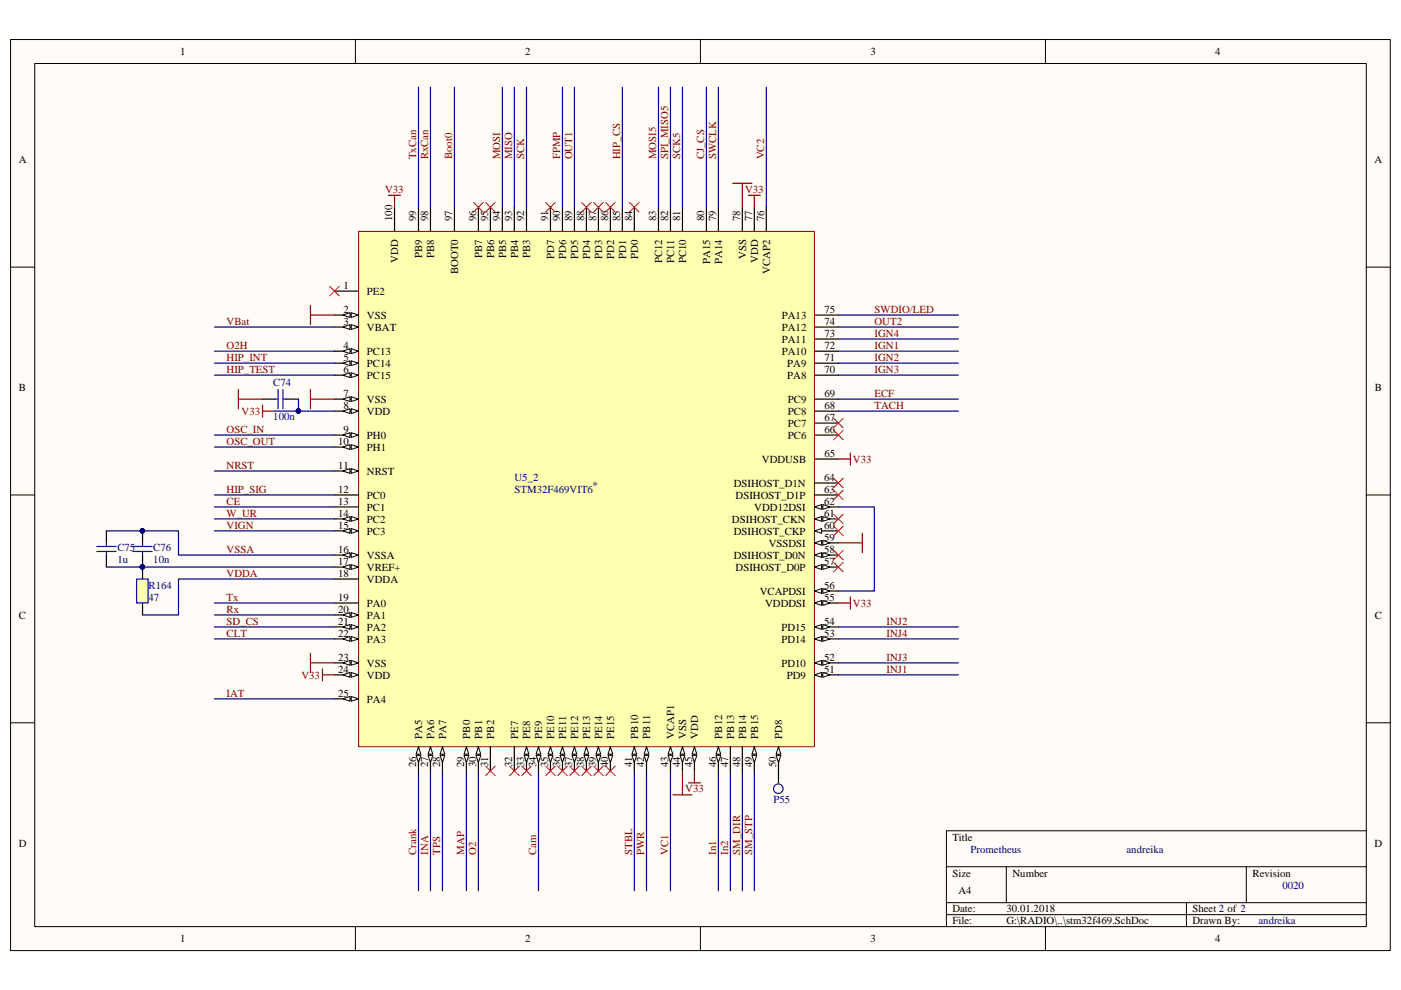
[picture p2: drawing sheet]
<svg xmlns="http://www.w3.org/2000/svg" width="297mm" height="210mm" viewBox="0 0 297 210" stroke-linecap="round" stroke-linejoin="round" font-family="sans-serif">
<path d="M2.3 8.4h292.5v193.1h-292.5z" fill="#fffcf8"/>
<path d="M2.2 8.4h292.6v193.1h-292.6z" fill="none" stroke="#000" stroke-width=".21"/>
<path d="M7.4 13.5h282.3v183h-282.3z" fill="#fffcf8"/>
<g fill="none" stroke="#000" stroke-width=".21">
<path d="M7.4 13.5h282.3v183h-282.3zM75.3 8.3v5.1M148.5 8.3v5.1M221.7 8.3v5.1M2.2 56.6h5.1M289.7 56.6h5.1M2.2 104.9h5.1M289.7 104.9h5.1M2.2 153.2h5.1M289.7 153.2h5.1M289.7 176.1h-89v20.4M75.3 196.5v5.1"/>
<path d="M148.5 196.5v5.1M200.7 183.8h89M200.7 191.4h89M200.7 193.9h89M213.4 183.8v7.6M221.7 196.5v5.1M251.5 191.4v5.1M264.2 183.8v7.6"/>
</g>
<path d="M76.1 49.1h96.6v109.2h-96.6z" fill="#ffffb0"/>
<path d="M76 49.1h96.7v109.2h-96.7z" fill="none" stroke="#800000" stroke-width=".21"/>
<path d="M70.9 110h5.1" fill="none" stroke="#000" stroke-width=".25"/>
<path d="M74.5 109.5l1.5 .5-1.5 .5z" fill="#fffcf8"/>
<path d="M74.5 109.5l1.5 .5-1.5 .5z" fill="none" stroke="#000" stroke-width=".21"/>
<path d="M72.7 110l1.5-.5v1z" fill="#fffcf8"/>
<path d="M72.7 110l1.5-.5v1z" fill="none" stroke="#000" stroke-width=".21"/>
<path d="M70.9 112.6h5.1" fill="none" stroke="#000" stroke-width=".25"/>
<path d="M74.5 112.1l1.5 .5-1.5 .5z" fill="#fffcf8"/>
<path d="M74.5 112.1l1.5 .5-1.5 .5z" fill="none" stroke="#000" stroke-width=".21"/>
<path d="M72.7 112.6l1.5-.5v1z" fill="#fffcf8"/>
<path d="M72.7 112.6l1.5-.5v1z" fill="none" stroke="#000" stroke-width=".21"/>
<path d="M70.9 117.7h5.1" fill="none" stroke="#000" stroke-width=".25"/>
<path d="M74.5 117.2l1.5 .5-1.5 .5z" fill="#fffcf8"/>
<path d="M74.5 117.2l1.5 .5-1.5 .5z" fill="none" stroke="#000" stroke-width=".21"/>
<path d="M72.7 117.7l1.5-.5v1z" fill="#fffcf8"/>
<path d="M72.7 117.7l1.5-.5v1z" fill="none" stroke="#000" stroke-width=".21"/>
<path d="M70.9 120.2h5.1" fill="none" stroke="#000" stroke-width=".25"/>
<path d="M74.5 119.7l1.5 .5-1.5 .5z" fill="#fffcf8"/>
<path d="M74.5 119.7l1.5 .5-1.5 .5z" fill="none" stroke="#000" stroke-width=".21"/>
<path d="M72.7 120.2l1.5-.5v1z" fill="#fffcf8"/>
<path d="M72.7 120.2l1.5-.5v1z" fill="none" stroke="#000" stroke-width=".21"/>
<path d="M70.9 130.4h5.1" fill="none" stroke="#000" stroke-width=".25"/>
<path d="M74.5 129.9l1.5 .5-1.5 .5z" fill="#fffcf8"/>
<path d="M74.5 129.9l1.5 .5-1.5 .5z" fill="none" stroke="#000" stroke-width=".21"/>
<path d="M72.7 130.4l1.5-.5v1z" fill="#fffcf8"/>
<path d="M72.7 130.4l1.5-.5v1z" fill="none" stroke="#000" stroke-width=".21"/>
<path d="M70.9 132.9h5.1" fill="none" stroke="#000" stroke-width=".25"/>
<path d="M74.5 132.4l1.5 .5-1.5 .5z" fill="#fffcf8"/>
<path d="M74.5 132.4l1.5 .5-1.5 .5z" fill="none" stroke="#000" stroke-width=".21"/>
<path d="M72.7 132.9l1.5-.5v1z" fill="#fffcf8"/>
<path d="M72.7 132.9l1.5-.5v1z" fill="none" stroke="#000" stroke-width=".21"/>
<path d="M70.9 135.5h5.1" fill="none" stroke="#000" stroke-width=".25"/>
<path d="M74.5 135l1.5 .5-1.5 .5z" fill="#fffcf8"/>
<path d="M74.5 135l1.5 .5-1.5 .5z" fill="none" stroke="#000" stroke-width=".21"/>
<path d="M72.7 135.5l1.5-.5v1z" fill="#fffcf8"/>
<path d="M72.7 135.5l1.5-.5v1z" fill="none" stroke="#000" stroke-width=".21"/>
<path d="M70.9 140.5h5.1" fill="none" stroke="#000" stroke-width=".25"/>
<path d="M74.5 140l1.5 .5-1.5 .6z" fill="#fffcf8"/>
<path d="M74.5 140l1.5 .5-1.5 .6z" fill="none" stroke="#000" stroke-width=".21"/>
<path d="M72.7 140.5l1.5-.5v1.1z" fill="#fffcf8"/>
<path d="M72.7 140.5l1.5-.5v1.1z" fill="none" stroke="#000" stroke-width=".21"/>
<path d="M88.7 158.4v5" fill="none" stroke="#000" stroke-width=".25"/>
<path d="M88.7 158.4l.5 1.5h-1z" fill="#fffcf8"/>
<path d="M88.7 158.4l.5 1.5h-1z" fill="none" stroke="#000" stroke-width=".21"/>
<path d="M88.2 160.1h1l-.5 1.6z" fill="#fffcf8"/>
<path d="M88.2 160.1h1l-.5 1.6z" fill="none" stroke="#000" stroke-width=".21"/>
<path d="M91.3 158.4v5" fill="none" stroke="#000" stroke-width=".25"/>
<path d="M91.3 158.4l.5 1.5h-1z" fill="#fffcf8"/>
<path d="M91.3 158.4l.5 1.5h-1z" fill="none" stroke="#000" stroke-width=".21"/>
<path d="M90.8 160.1h1l-.5 1.6z" fill="#fffcf8"/>
<path d="M90.8 160.1h1l-.5 1.6z" fill="none" stroke="#000" stroke-width=".21"/>
<path d="M93.8 158.4v5" fill="none" stroke="#000" stroke-width=".25"/>
<path d="M93.8 158.4l.5 1.5h-1z" fill="#fffcf8"/>
<path d="M93.8 158.4l.5 1.5h-1z" fill="none" stroke="#000" stroke-width=".21"/>
<path d="M93.3 160.1h1l-.5 1.6z" fill="#fffcf8"/>
<path d="M93.3 160.1h1l-.5 1.6z" fill="none" stroke="#000" stroke-width=".21"/>
<path d="M98.9 158.4v5" fill="none" stroke="#000" stroke-width=".25"/>
<path d="M98.9 158.4l.5 1.5h-1z" fill="#fffcf8"/>
<path d="M98.9 158.4l.5 1.5h-1z" fill="none" stroke="#000" stroke-width=".21"/>
<path d="M98.4 160.1h1l-.5 1.6z" fill="#fffcf8"/>
<path d="M98.4 160.1h1l-.5 1.6z" fill="none" stroke="#000" stroke-width=".21"/>
<path d="M101.4 158.4v5" fill="none" stroke="#000" stroke-width=".25"/>
<path d="M101.4 158.4l.5 1.5h-1z" fill="#fffcf8"/>
<path d="M101.4 158.4l.5 1.5h-1z" fill="none" stroke="#000" stroke-width=".21"/>
<path d="M100.9 160.1h1l-.5 1.6z" fill="#fffcf8"/>
<path d="M100.9 160.1h1l-.5 1.6z" fill="none" stroke="#000" stroke-width=".21"/>
<path d="M111.6 158.4v5" fill="none" stroke="#000" stroke-width=".25"/>
<path d="M111.6 158.4l.5 1.5h-1z" fill="#fffcf8"/>
<path d="M111.6 158.4l.5 1.5h-1z" fill="none" stroke="#000" stroke-width=".21"/>
<path d="M111.1 160.1h1l-.5 1.6z" fill="#fffcf8"/>
<path d="M111.1 160.1h1l-.5 1.6z" fill="none" stroke="#000" stroke-width=".21"/>
<path d="M114.2 158.4v5" fill="none" stroke="#000" stroke-width=".25"/>
<path d="M114.2 158.4l.5 1.5h-1z" fill="#fffcf8"/>
<path d="M114.2 158.4l.5 1.5h-1z" fill="none" stroke="#000" stroke-width=".21"/>
<path d="M113.7 160.1h1l-.5 1.6z" fill="#fffcf8"/>
<path d="M113.7 160.1h1l-.5 1.6z" fill="none" stroke="#000" stroke-width=".21"/>
<path d="M116.7 158.4v5" fill="none" stroke="#000" stroke-width=".25"/>
<path d="M116.7 158.4l.5 1.5h-1z" fill="#fffcf8"/>
<path d="M116.7 158.4l.5 1.5h-1z" fill="none" stroke="#000" stroke-width=".21"/>
<path d="M116.2 160.1h1l-.5 1.6z" fill="#fffcf8"/>
<path d="M116.2 160.1h1l-.5 1.6z" fill="none" stroke="#000" stroke-width=".21"/>
<path d="M119.2 158.4v5" fill="none" stroke="#000" stroke-width=".25"/>
<path d="M119.2 158.4l.6 1.5h-1.1z" fill="#fffcf8"/>
<path d="M119.2 158.4l.6 1.5h-1.1z" fill="none" stroke="#000" stroke-width=".21"/>
<path d="M118.7 160.1h1.1l-.6 1.6z" fill="#fffcf8"/>
<path d="M118.7 160.1h1.1l-.6 1.6z" fill="none" stroke="#000" stroke-width=".21"/>
<path d="M134.5 158.4v5" fill="none" stroke="#000" stroke-width=".25"/>
<path d="M134.5 158.4l.5 1.5h-1z" fill="#fffcf8"/>
<path d="M134.5 158.4l.5 1.5h-1z" fill="none" stroke="#000" stroke-width=".21"/>
<path d="M134 160.1h1l-.5 1.6z" fill="#fffcf8"/>
<path d="M134 160.1h1l-.5 1.6z" fill="none" stroke="#000" stroke-width=".21"/>
<path d="M137.1 158.4v5" fill="none" stroke="#000" stroke-width=".25"/>
<path d="M137.1 158.4l.5 1.5h-1z" fill="#fffcf8"/>
<path d="M137.1 158.4l.5 1.5h-1z" fill="none" stroke="#000" stroke-width=".21"/>
<path d="M136.6 160.1h1l-.5 1.6z" fill="#fffcf8"/>
<path d="M136.6 160.1h1l-.5 1.6z" fill="none" stroke="#000" stroke-width=".21"/>
<path d="M142.2 158.4v5" fill="none" stroke="#000" stroke-width=".25"/>
<path d="M142.2 158.4l.5 1.5h-1.1z" fill="#fffcf8"/>
<path d="M142.2 158.4l.5 1.5h-1.1z" fill="none" stroke="#000" stroke-width=".21"/>
<path d="M141.6 160.1h1.1l-.5 1.6z" fill="#fffcf8"/>
<path d="M141.6 160.1h1.1l-.5 1.6z" fill="none" stroke="#000" stroke-width=".21"/>
<path d="M144.7 158.4v5" fill="none" stroke="#000" stroke-width=".25"/>
<path d="M144.7 158.4l.5 1.5h-1z" fill="#fffcf8"/>
<path d="M144.7 158.4l.5 1.5h-1z" fill="none" stroke="#000" stroke-width=".21"/>
<path d="M144.2 160.1h1l-.5 1.6z" fill="#fffcf8"/>
<path d="M144.2 160.1h1l-.5 1.6z" fill="none" stroke="#000" stroke-width=".21"/>
<path d="M147.2 158.4v5" fill="none" stroke="#000" stroke-width=".25"/>
<path d="M147.2 158.4l.5 1.5h-1z" fill="#fffcf8"/>
<path d="M147.2 158.4l.5 1.5h-1z" fill="none" stroke="#000" stroke-width=".21"/>
<path d="M146.7 160.1h1l-.5 1.6z" fill="#fffcf8"/>
<path d="M146.7 160.1h1l-.5 1.6z" fill="none" stroke="#000" stroke-width=".21"/>
<path d="M152.3 158.4v5" fill="none" stroke="#000" stroke-width=".25"/>
<path d="M152.3 158.4l.5 1.5h-1z" fill="#fffcf8"/>
<path d="M152.3 158.4l.5 1.5h-1z" fill="none" stroke="#000" stroke-width=".21"/>
<path d="M151.8 160.1h1l-.5 1.6z" fill="#fffcf8"/>
<path d="M151.8 160.1h1l-.5 1.6z" fill="none" stroke="#000" stroke-width=".21"/>
<path d="M159.9 158.4v5" fill="none" stroke="#000" stroke-width=".25"/>
<path d="M159.9 158.4l.5 1.5h-1z" fill="#fffcf8"/>
<path d="M159.9 158.4l.5 1.5h-1z" fill="none" stroke="#000" stroke-width=".21"/>
<path d="M159.4 160.1h1l-.5 1.6z" fill="#fffcf8"/>
<path d="M159.4 160.1h1l-.5 1.6z" fill="none" stroke="#000" stroke-width=".21"/>
<path d="M165.1 158.4v5" fill="none" stroke="#000" stroke-width=".25"/>
<path d="M165.1 158.4l.5 1.5h-1.1z" fill="#fffcf8"/>
<path d="M165.1 158.4l.5 1.5h-1.1z" fill="none" stroke="#000" stroke-width=".21"/>
<path d="M164.5 160.1h1.1l-.5 1.6z" fill="#fffcf8"/>
<path d="M164.5 160.1h1.1l-.5 1.6z" fill="none" stroke="#000" stroke-width=".21"/>
<path d="M172.7 127.8h5.1" fill="none" stroke="#000" stroke-width=".25"/>
<path d="M172.7 127.8l1.5-.5v1.1z" fill="#fffcf8"/>
<path d="M172.7 127.8l1.5-.5v1.1z" fill="none" stroke="#000" stroke-width=".21"/>
<path d="M174.5 127.3l1.5 .5-1.5 .6z" fill="#fffcf8"/>
<path d="M174.5 127.3l1.5 .5-1.5 .6z" fill="none" stroke="#000" stroke-width=".21"/>
<path d="M172.7 125.3h5.1" fill="none" stroke="#000" stroke-width=".25"/>
<path d="M172.7 125.3l1.5-.5v1z" fill="#fffcf8"/>
<path d="M172.7 125.3l1.5-.5v1z" fill="none" stroke="#000" stroke-width=".21"/>
<path d="M174.5 124.8l1.5 .5-1.5 .5z" fill="#fffcf8"/>
<path d="M174.5 124.8l1.5 .5-1.5 .5z" fill="none" stroke="#000" stroke-width=".21"/>
<path d="M172.7 120.2h5.1" fill="none" stroke="#000" stroke-width=".25"/>
<path d="M172.7 120.2l1.5-.5v1z" fill="#fffcf8"/>
<path d="M172.7 120.2l1.5-.5v1z" fill="none" stroke="#000" stroke-width=".21"/>
<path d="M174.5 119.7l1.5 .5-1.5 .5z" fill="#fffcf8"/>
<path d="M174.5 119.7l1.5 .5-1.5 .5z" fill="none" stroke="#000" stroke-width=".21"/>
<path d="M172.7 117.7h5.1" fill="none" stroke="#000" stroke-width=".25"/>
<path d="M172.7 117.7l1.5-.5v1z" fill="#fffcf8"/>
<path d="M172.7 117.7l1.5-.5v1z" fill="none" stroke="#000" stroke-width=".21"/>
<path d="M174.5 117.2l1.5 .5-1.5 .5z" fill="#fffcf8"/>
<path d="M174.5 117.2l1.5 .5-1.5 .5z" fill="none" stroke="#000" stroke-width=".21"/>
<path d="M172.7 115.1h5.1" fill="none" stroke="#000" stroke-width=".25"/>
<path d="M172.7 115.1l1.5-.5v1z" fill="#fffcf8"/>
<path d="M172.7 115.1l1.5-.5v1z" fill="none" stroke="#000" stroke-width=".21"/>
<path d="M174.5 114.6l1.5 .5-1.5 .5z" fill="#fffcf8"/>
<path d="M174.5 114.6l1.5 .5-1.5 .5z" fill="none" stroke="#000" stroke-width=".21"/>
<path d="M172.7 110h5.1" fill="none" stroke="#000" stroke-width=".25"/>
<path d="M172.7 110l1.5-.5v1z" fill="#fffcf8"/>
<path d="M172.7 110l1.5-.5v1z" fill="none" stroke="#000" stroke-width=".21"/>
<path d="M174.5 109.5l1.5 .5-1.5 .5z" fill="#fffcf8"/>
<path d="M174.5 109.5l1.5 .5-1.5 .5z" fill="none" stroke="#000" stroke-width=".21"/>
<path d="M172.7 107.5h5.1" fill="none" stroke="#000" stroke-width=".25"/>
<path d="M172.7 107.5l1.5-.5v1z" fill="#fffcf8"/>
<path d="M172.7 107.5l1.5-.5v1z" fill="none" stroke="#000" stroke-width=".21"/>
<path d="M174.5 107l1.5 .5-1.5 .5z" fill="#fffcf8"/>
<path d="M174.5 107l1.5 .5-1.5 .5z" fill="none" stroke="#000" stroke-width=".21"/>
<path d="M70.9 66.8h5.1" fill="none" stroke="#000" stroke-width=".25"/>
<path d="M74.5 66.3l1.5 .5-1.5 .5z" fill="#fffcf8"/>
<path d="M74.5 66.3l1.5 .5-1.5 .5z" fill="none" stroke="#000" stroke-width=".21"/>
<path d="M72.7 66.8l1.5-.5v1z" fill="#fffcf8"/>
<path d="M72.7 66.8l1.5-.5v1z" fill="none" stroke="#000" stroke-width=".21"/>
<path d="M70.9 69.3h5.1" fill="none" stroke="#000" stroke-width=".25"/>
<path d="M74.5 68.8l1.5 .5-1.5 .5z" fill="#fffcf8"/>
<path d="M74.5 68.8l1.5 .5-1.5 .5z" fill="none" stroke="#000" stroke-width=".21"/>
<path d="M72.7 69.3l1.5-.5v1z" fill="#fffcf8"/>
<path d="M72.7 69.3l1.5-.5v1z" fill="none" stroke="#000" stroke-width=".21"/>
<path d="M70.9 74.5h5.1" fill="none" stroke="#000" stroke-width=".25"/>
<path d="M74.5 73.9l1.5 .6-1.5 .5z" fill="#fffcf8"/>
<path d="M74.5 73.9l1.5 .6-1.5 .5z" fill="none" stroke="#000" stroke-width=".21"/>
<path d="M72.7 74.5l1.5-.6v1.1z" fill="#fffcf8"/>
<path d="M72.7 74.5l1.5-.6v1.1z" fill="none" stroke="#000" stroke-width=".21"/>
<path d="M70.9 87.2h5.1" fill="none" stroke="#000" stroke-width=".25"/>
<path d="M74.5 86.7l1.5 .5-1.5 .5z" fill="#fffcf8"/>
<path d="M74.5 86.7l1.5 .5-1.5 .5z" fill="none" stroke="#000" stroke-width=".21"/>
<path d="M72.7 87.2l1.5-.5v1z" fill="#fffcf8"/>
<path d="M72.7 87.2l1.5-.5v1z" fill="none" stroke="#000" stroke-width=".21"/>
<path d="M70.9 92.2h5.1" fill="none" stroke="#000" stroke-width=".25"/>
<path d="M74.5 91.7l1.5 .5-1.5 .6z" fill="#fffcf8"/>
<path d="M74.5 91.7l1.5 .5-1.5 .6z" fill="none" stroke="#000" stroke-width=".21"/>
<path d="M72.7 92.2l1.5-.5v1.1z" fill="#fffcf8"/>
<path d="M72.7 92.2l1.5-.5v1.1z" fill="none" stroke="#000" stroke-width=".21"/>
<path d="M70.9 94.8h5.1" fill="none" stroke="#000" stroke-width=".25"/>
<path d="M74.5 94.3l1.5 .5-1.5 .5z" fill="#fffcf8"/>
<path d="M74.5 94.3l1.5 .5-1.5 .5z" fill="none" stroke="#000" stroke-width=".21"/>
<path d="M72.7 94.8l1.5-.5v1z" fill="#fffcf8"/>
<path d="M72.7 94.8l1.5-.5v1z" fill="none" stroke="#000" stroke-width=".21"/>
<path d="M70.9 99.9h5.1" fill="none" stroke="#000" stroke-width=".25"/>
<path d="M74.5 99.4l1.5 .5-1.5 .5z" fill="#fffcf8"/>
<path d="M74.5 99.4l1.5 .5-1.5 .5z" fill="none" stroke="#000" stroke-width=".21"/>
<path d="M72.7 99.9l1.5-.5v1z" fill="#fffcf8"/>
<path d="M72.7 99.9l1.5-.5v1z" fill="none" stroke="#000" stroke-width=".21"/>
<path d="M70.9 143.1h5.1" fill="none" stroke="#000" stroke-width=".25"/>
<path d="M74.5 142.6l1.5 .5-1.5 .5z" fill="#fffcf8"/>
<path d="M74.5 142.6l1.5 .5-1.5 .5z" fill="none" stroke="#000" stroke-width=".21"/>
<path d="M72.7 143.1l1.5-.5v1z" fill="#fffcf8"/>
<path d="M72.7 143.1l1.5-.5v1z" fill="none" stroke="#000" stroke-width=".21"/>
<path d="M70.9 148.2h5.1" fill="none" stroke="#000" stroke-width=".25"/>
<path d="M74.5 147.7l1.5 .5-1.5 .5z" fill="#fffcf8"/>
<path d="M74.5 147.7l1.5 .5-1.5 .5z" fill="none" stroke="#000" stroke-width=".21"/>
<path d="M72.7 148.2l1.5-.5v1z" fill="#fffcf8"/>
<path d="M72.7 148.2l1.5-.5v1z" fill="none" stroke="#000" stroke-width=".21"/>
<path d="M121.8 158.4v5" fill="none" stroke="#000" stroke-width=".25"/>
<path d="M121.8 158.4l.5 1.5h-1z" fill="#fffcf8"/>
<path d="M121.8 158.4l.5 1.5h-1z" fill="none" stroke="#000" stroke-width=".21"/>
<path d="M121.3 160.1h1l-.5 1.6z" fill="#fffcf8"/>
<path d="M121.3 160.1h1l-.5 1.6z" fill="none" stroke="#000" stroke-width=".21"/>
<path d="M124.3 158.4v5" fill="none" stroke="#000" stroke-width=".25"/>
<path d="M124.3 158.4l.5 1.5h-1z" fill="#fffcf8"/>
<path d="M124.3 158.4l.5 1.5h-1z" fill="none" stroke="#000" stroke-width=".21"/>
<path d="M123.8 160.1h1l-.5 1.6z" fill="#fffcf8"/>
<path d="M123.8 160.1h1l-.5 1.6z" fill="none" stroke="#000" stroke-width=".21"/>
<path d="M126.9 158.4v5" fill="none" stroke="#000" stroke-width=".25"/>
<path d="M126.9 158.4l.5 1.5h-1z" fill="#fffcf8"/>
<path d="M126.9 158.4l.5 1.5h-1z" fill="none" stroke="#000" stroke-width=".21"/>
<path d="M126.4 160.1h1l-.5 1.6z" fill="#fffcf8"/>
<path d="M126.4 160.1h1l-.5 1.6z" fill="none" stroke="#000" stroke-width=".21"/>
<path d="M129.4 158.4v5" fill="none" stroke="#000" stroke-width=".25"/>
<path d="M129.4 158.4l.5 1.5h-1z" fill="#fffcf8"/>
<path d="M129.4 158.4l.5 1.5h-1z" fill="none" stroke="#000" stroke-width=".21"/>
<path d="M128.9 160.1h1l-.5 1.6z" fill="#fffcf8"/>
<path d="M128.9 160.1h1l-.5 1.6z" fill="none" stroke="#000" stroke-width=".21"/>
<path d="M172.7 143.1h5.1" fill="none" stroke="#000" stroke-width=".25"/>
<path d="M172.7 143.1l1.5-.5v1z" fill="#fffcf8"/>
<path d="M172.7 143.1l1.5-.5v1z" fill="none" stroke="#000" stroke-width=".21"/>
<path d="M174.5 142.6l1.5 .5-1.5 .5z" fill="#fffcf8"/>
<path d="M174.5 142.6l1.5 .5-1.5 .5z" fill="none" stroke="#000" stroke-width=".21"/>
<path d="M172.7 140.5h5.1" fill="none" stroke="#000" stroke-width=".25"/>
<path d="M172.7 140.5l1.5-.5v1.1z" fill="#fffcf8"/>
<path d="M172.7 140.5l1.5-.5v1.1z" fill="none" stroke="#000" stroke-width=".21"/>
<path d="M174.5 140l1.5 .5-1.5 .6z" fill="#fffcf8"/>
<path d="M174.5 140l1.5 .5-1.5 .6z" fill="none" stroke="#000" stroke-width=".21"/>
<path d="M172.7 135.5h5.1" fill="none" stroke="#000" stroke-width=".25"/>
<path d="M172.7 135.5l1.5-.5v1z" fill="#fffcf8"/>
<path d="M172.7 135.5l1.5-.5v1z" fill="none" stroke="#000" stroke-width=".21"/>
<path d="M174.5 135l1.5 .5-1.5 .5z" fill="#fffcf8"/>
<path d="M174.5 135l1.5 .5-1.5 .5z" fill="none" stroke="#000" stroke-width=".21"/>
<path d="M172.7 132.9h5.1" fill="none" stroke="#000" stroke-width=".25"/>
<path d="M172.7 132.9l1.5-.5v1z" fill="#fffcf8"/>
<path d="M172.7 132.9l1.5-.5v1z" fill="none" stroke="#000" stroke-width=".21"/>
<path d="M174.5 132.4l1.5 .5-1.5 .5z" fill="#fffcf8"/>
<path d="M174.5 132.4l1.5 .5-1.5 .5z" fill="none" stroke="#000" stroke-width=".21"/>
<path d="M70.9 77h5.1" fill="none" stroke="#000" stroke-width=".25"/>
<path d="M74.5 76.5l1.5 .5-1.5 .5z" fill="#fffcf8"/>
<path d="M74.5 76.5l1.5 .5-1.5 .5z" fill="none" stroke="#000" stroke-width=".21"/>
<path d="M72.7 77l1.5-.5v1z" fill="#fffcf8"/>
<path d="M72.7 77l1.5-.5v1z" fill="none" stroke="#000" stroke-width=".21"/>
<path d="M70.9 79.5h5.1" fill="none" stroke="#000" stroke-width=".25"/>
<path d="M74.5 79l1.5 .5-1.5 .6z" fill="#fffcf8"/>
<path d="M74.5 79l1.5 .5-1.5 .6z" fill="none" stroke="#000" stroke-width=".21"/>
<path d="M72.7 79.5l1.5-.5v1.1z" fill="#fffcf8"/>
<path d="M72.7 79.5l1.5-.5v1.1z" fill="none" stroke="#000" stroke-width=".21"/>
<path d="M70.9 84.6h5.1" fill="none" stroke="#000" stroke-width=".25"/>
<path d="M74.5 84.1l1.5 .5-1.5 .5z" fill="#fffcf8"/>
<path d="M74.5 84.1l1.5 .5-1.5 .5z" fill="none" stroke="#000" stroke-width=".21"/>
<path d="M72.7 84.6l1.5-.5v1z" fill="#fffcf8"/>
<path d="M72.7 84.6l1.5-.5v1z" fill="none" stroke="#000" stroke-width=".21"/>
<path d="M172.7 112.6h5.1M104 158.4v5M154.9 158.4v5" fill="none" stroke="#000" stroke-width=".25"/>
<path d="M172.7 112.6l1.5-.5v1z" fill="#fffcf8"/>
<path d="M172.7 112.6l1.5-.5v1z" fill="none" stroke="#000" stroke-width=".21"/>
<g fill="none" stroke="#000" stroke-width=".25">
<path d="M83.6 43.9v5M88.7 43.9v5M91.3 43.9v5M96.3 43.9v5M101.4 43.9v5M104 43.9v5M106.5 43.9v5M109 43.9v5M111.6 43.9v5M116.7 43.9v5M119.2 43.9v5M121.8 43.9v5"/>
<path d="M124.3 43.9v5M126.9 43.9v5M129.4 43.9v5M131.9 43.9v5M134.5 43.9v5M139.6 43.9v5M142.2 43.9v5M144.7 43.9v5M149.8 43.9v5M152.3 43.9v5M157.4 43.9v5M159.9 43.9v5"/>
<path d="M162.5 43.9v5M70.9 61.7h5.1M172.8 79.5h5M172.8 77h5M172.8 74.5h5M172.8 71.9h5M172.8 69.3h5M172.8 66.8h5M172.8 97.3h5M172.8 92.2h5M172.8 89.7h5M172.8 87.2h5"/>
<path d="M172.8 84.6h5M70.9 107.5h5.1M70.9 104.9h5.1M172.7 102.4h5.1M172.7 104.9h5.1M30.2 120.2v2.6M30.2 127.8v2.6M70.9 127.8h5.1M70.9 122.8h5.1M109 158.4v5M157.4 158.4v5"/>
</g>
<g fill="none" stroke="#000080" stroke-width=".25">
<path d="M88.7 18.5v25.4M91.3 18.5v25.4M96.3 18.5v25.4M106.5 18.5v25.4M109 18.5v25.4M111.6 18.5v25.4M119.2 18.5v25.4M121.8 18.5v25.4M131.9 18.5v25.4M139.6 18.5v25.4M142.2 18.5v25.4M144.7 18.5v25.4"/>
<path d="M149.8 18.5v25.4M152.3 18.5v25.4M162.5 18.5v25.4M45.5 74.5h25.4M45.5 77h25.4M45.5 79.5h25.4M45.5 69.3h25.4M177.8 74.5h25.4M177.8 77h25.4M177.8 79.5h25.4M177.8 71.9h25.4M177.8 66.8h25.4"/>
<path d="M177.8 69.3h25.4M45.5 92.2h25.4M45.5 94.8h25.4M45.5 99.9h25.4M177.8 84.6h25.4M177.8 87.2h25.4M45.5 104.9h25.4M45.5 107.5h25.4M45.5 110h25.4M45.5 112.6h25.4M45.5 127.8h25.4M45.5 130.4h25.4"/>
<path d="M45.5 132.9h25.4M45.5 135.5h25.4M177.8 132.9h25.4M177.8 135.5h25.4M45.5 148.2h25.4M177.8 140.5h25.4M177.8 143.1h25.4M88.7 163.4v25.4M91.3 163.4v25.4M93.8 163.4v25.4M98.9 163.4v25.4M101.4 163.4v25.4"/>
<path d="M114.2 163.4v25.4M134.5 163.4v25.4M137.1 163.4v25.4M142.2 163.4v25.4M152.3 163.4v25.4M154.9 163.4v25.4M157.4 163.4v25.4M159.9 163.4v25.4"/>
</g>
<g fill="none" stroke="#800000" stroke-width=".25">
<path d="M155.4 38.9h4M157.4 38.9v5M82.3 41.4h2.6M83.6 41.4v2.5M158.7 41.4h2.5M159.9 41.4v2.5M65.8 64.8v4M65.8 66.8h5.1M55.7 85.9v2.5M55.7 87.2h2.5M65.8 82.6v4.1M65.8 84.6h5.1"/>
<path d="M65.8 138.5v4.1M65.8 140.5h5.1M68.4 141.8v2.6M68.4 143.1h2.5M142.7 168.5h4M144.7 163.4v5.1M146 166h2.5M147.2 163.4v2.6"/>
</g>
<circle cx="30.2" cy="120.2" r=".46" fill="#000080"/>
<circle cx="30.2" cy="120.2" r=".46" fill="none" stroke="#000080" stroke-width=".21"/>
<path d="M29 122.8h2.4v5h-2.4z" fill-rule="evenodd" fill="#ffffb0"/>
<path d="M29 122.8h2.4v5h-2.4z" fill="none" stroke="#00f" stroke-width=".25"/>
<circle cx="30.2" cy="120.2" r=".46" fill="#000080"/>
<circle cx="30.2" cy="120.2" r=".46" fill="none" stroke="#000080" stroke-width=".21"/>
<path d="M30.2 112.6v2.5" fill="none" stroke="#000" stroke-width=".25"/>
<circle cx="30.2" cy="112.5" r=".47" fill="#000080"/>
<circle cx="30.2" cy="112.5" r=".47" fill="none" stroke="#000080" stroke-width=".21"/>
<path d="M30.2 117.7v2.5" fill="none" stroke="#000" stroke-width=".25"/>
<circle cx="30.2" cy="120.2" r=".46" fill="#000080"/>
<circle cx="30.2" cy="120.2" r=".46" fill="none" stroke="#000080" stroke-width=".21"/>
<path d="M28.1 116.9h4.2M28.1 115.9h4.2M30.2 115.1v.8M30.2 116.9v.8" fill="none" stroke="#00f" stroke-width=".25"/>
<circle cx="30.2" cy="112.5" r=".47" fill="#000080"/>
<circle cx="30.2" cy="112.5" r=".47" fill="none" stroke="#000080" stroke-width=".21"/>
<circle cx="30.2" cy="120.2" r=".46" fill="#000080"/>
<circle cx="30.2" cy="120.2" r=".46" fill="none" stroke="#000080" stroke-width=".21"/>
<path d="M22.6 112.6v2.5M22.6 117.7v2.5" fill="none" stroke="#000" stroke-width=".25"/>
<path d="M20.5 116.9h4.1M20.5 115.9h4.1M22.6 115.1v.8M22.6 116.9v.8" fill="none" stroke="#00f" stroke-width=".25"/>
<path d="M22.6 120.2h48.3" fill="none" stroke="#000080" stroke-width=".25"/>
<circle cx="30.2" cy="120.2" r=".46" fill="#000080"/>
<circle cx="30.2" cy="120.2" r=".46" fill="none" stroke="#000080" stroke-width=".21"/>
<path d="M22.6 112.6h15.2v5.1h33.1M70.9 122.8h-33.1v7.6h-7.6" fill="none" stroke="#000080" stroke-width=".25"/>
<circle cx="30.2" cy="112.5" r=".47" fill="#000080"/>
<circle cx="30.2" cy="112.5" r=".47" fill="none" stroke="#000080" stroke-width=".21"/>
<path d="M177.8 97.3h2.5M180.3 96.1v2.5M177.8 115.1h5M182.8 113.1v4.1M177.8 127.8h2.5M180.3 126.6v2.5" fill="none" stroke="#800000" stroke-width=".25"/>
<g fill="none" stroke="#f00" stroke-width=".21">
<path d="M100.4 42.9l2 2.1M102.4 42.9l-2 2.1M103 42.9l2 2.1M105 42.9l-2 2.1M115.7 42.9l2 2.1M117.7 42.9l-2 2.1M123.3 42.9l2 2.1M125.3 42.9l-2 2.1M125.9 42.9l2 2.1M127.9 42.9l-2 2.1M128.4 42.9l2 2.1M130.4 42.9l-2 2.1"/>
<path d="M133.5 42.9l2 2.1M135.5 42.9l-2 2.1M69.9 60.7l2 2M71.9 60.7l-2 2M176.7 88.7l2.1 2M176.7 91.2l2.1 2.1M178.8 88.7l-2.1 2M178.8 91.2l-2.1 2.1M176.7 101.4l2.1 2M176.7 103.9l2.1 2.1M176.7 109l2.1 2M176.7 111.5l2.1 2.1"/>
<path d="M176.7 116.7l2.1 2M176.7 119.2l2.1 2M178.8 101.4l-2.1 2M178.8 103.9l-2.1 2.1M178.8 109l-2.1 2M178.8 111.5l-2.1 2.1M178.8 116.7l-2.1 2M178.8 119.2l-2.1 2M103 162.4l2 2.1M105 162.4l-2 2.1M108 162.4l2.1 2.1M110.1 162.4l-2.1 2.1"/>
<path d="M110.6 162.4l2 2.1M112.6 162.4l-2 2.1M115.7 162.4l2 2.1M117.7 162.4l-2 2.1M118.2 162.4l2.1 2.1M120.3 162.4l-2.1 2.1M120.8 162.4l2 2.1M122.8 162.4l-2 2.1M123.3 162.4l2 2.1M125.3 162.4l-2 2.1M125.9 162.4l2 2.1M127.9 162.4l-2 2.1"/>
<path d="M128.4 162.4l2 2.1M130.4 162.4l-2 2.1"/>
</g>
<path d="M58.2 87.2h12.7M177.8 107.5h7.6v17.8h-7.6" fill="none" stroke="#000080" stroke-width=".25"/>
<path d="M55.7 84.6h2.5M60.7 84.6h2.6M165.1 163.4v2.6" fill="none" stroke="#000" stroke-width=".25"/>
<g fill="none" stroke="#00f" stroke-width=".25">
<path d="M58.2 84.6h.8M59 82.6v4.1M60 82.6v4.1M60 84.6h.7"/>
<circle cx="165" cy="167.2" r="1.01"/>
</g>
<circle cx="63.3" cy="87.1" r=".49" fill="#000080"/>
<circle cx="63.3" cy="87.1" r=".49" fill="none" stroke="#000080" stroke-width=".21"/>
<path d="M63.3 84.6v2.6" fill="none" stroke="#000080" stroke-width=".25"/>
<circle cx="63.3" cy="87.1" r=".49" fill="#000080"/>
<circle cx="63.3" cy="87.1" r=".49" fill="none" stroke="#000080" stroke-width=".21"/>
<path d="M50.5 82.6v4.1M50.5 84.6h5.2" fill="none" stroke="#800000" stroke-width=".25"/>
<g font-size="2.3">
<text x="38.2" y="11.7">1</text>
<text x="111.4" y="11.7">2</text>
<text x="184.5" y="11.7">3</text>
<text x="257.6" y="11.7">4</text>
<text x="4" y="34.5">A</text>
<text x="291.4" y="34.5">A</text>
<text x="83.1" y="46.9" transform="rotate(-90 83.1 46.9)">100</text>
<text x="88.2" y="46.9" transform="rotate(-90 88.2 46.9)">99</text>
<text x="90.8" y="46.9" transform="rotate(-90 90.8 46.9)">98</text>
<text x="95.9" y="46.9" transform="rotate(-90 95.9 46.9)">97</text>
<text x="101" y="46.9" transform="rotate(-90 101 46.9)">96</text>
<text x="103.5" y="46.9" transform="rotate(-90 103.5 46.9)">95</text>
<text x="106" y="46.9" transform="rotate(-90 106 46.9)">94</text>
<text x="108.6" y="46.9" transform="rotate(-90 108.6 46.9)">93</text>
<text x="111.1" y="46.9" transform="rotate(-90 111.1 46.9)">92</text>
<text x="116.2" y="46.9" transform="rotate(-90 116.2 46.9)">91</text>
<text x="118.8" y="46.9" transform="rotate(-90 118.8 46.9)">90</text>
<text x="121.3" y="46.9" transform="rotate(-90 121.3 46.9)">89</text>
<text x="123.9" y="46.9" transform="rotate(-90 123.9 46.9)">88</text>
<text x="126.4" y="46.9" transform="rotate(-90 126.4 46.9)">87</text>
<text x="128.9" y="46.9" transform="rotate(-90 128.9 46.9)">86</text>
<text x="131.5" y="46.9" transform="rotate(-90 131.5 46.9)">85</text>
<text x="134" y="46.9" transform="rotate(-90 134 46.9)">84</text>
<text x="139.1" y="46.9" transform="rotate(-90 139.1 46.9)">83</text>
<text x="141.6" y="46.9" transform="rotate(-90 141.6 46.9)">82</text>
<text x="144.2" y="46.9" transform="rotate(-90 144.2 46.9)">81</text>
<text x="149.3" y="46.9" transform="rotate(-90 149.3 46.9)">80</text>
<text x="151.8" y="46.9" transform="rotate(-90 151.8 46.9)">79</text>
<text x="156.9" y="46.9" transform="rotate(-90 156.9 46.9)">78</text>
<text x="159.5" y="46.9" transform="rotate(-90 159.5 46.9)">77</text>
<text x="162" y="46.9" transform="rotate(-90 162 46.9)">76</text>
<text x="84.4" y="55.7" transform="rotate(-90 84.4 55.7)">VDD</text>
<text x="89.5" y="54.7" transform="rotate(-90 89.5 54.7)">PB9</text>
<text x="92.1" y="54.7" transform="rotate(-90 92.1 54.7)">PB8</text>
<text x="97.2" y="58.1" transform="rotate(-90 97.2 58.1)">BOOT0</text>
<text x="102.2" y="54.7" transform="rotate(-90 102.2 54.7)">PB7</text>
<text x="104.8" y="54.7" transform="rotate(-90 104.8 54.7)">PB6</text>
<text x="107.3" y="54.7" transform="rotate(-90 107.3 54.7)">PB5</text>
<text x="109.9" y="54.7" transform="rotate(-90 109.9 54.7)">PB4</text>
<text x="112.4" y="54.7" transform="rotate(-90 112.4 54.7)">PB3</text>
<text x="117.5" y="54.8" transform="rotate(-90 117.5 54.8)">PD7</text>
<text x="120.1" y="54.8" transform="rotate(-90 120.1 54.8)">PD6</text>
<text x="122.6" y="54.8" transform="rotate(-90 122.6 54.8)">PD5</text>
<text x="125.1" y="54.8" transform="rotate(-90 125.1 54.8)">PD4</text>
<text x="127.7" y="54.8" transform="rotate(-90 127.7 54.8)">PD3</text>
<text x="130.2" y="54.8" transform="rotate(-90 130.2 54.8)">PD2</text>
<text x="132.8" y="54.8" transform="rotate(-90 132.8 54.8)">PD1</text>
<text x="135.3" y="54.8" transform="rotate(-90 135.3 54.8)">PD0</text>
<text x="140.4" y="55.8" transform="rotate(-90 140.4 55.8)">PC12</text>
<text x="142.9" y="55.8" transform="rotate(-90 142.9 55.8)">PC11</text>
<text x="145.5" y="55.8" transform="rotate(-90 145.5 55.8)">PC10</text>
<text x="150.6" y="56" transform="rotate(-90 150.6 56)">PA15</text>
<text x="153.1" y="56" transform="rotate(-90 153.1 56)">PA14</text>
<text x="158.2" y="54.9" transform="rotate(-90 158.2 54.9)">VSS</text>
<text x="160.7" y="55.7" transform="rotate(-90 160.7 55.7)">VDD</text>
<text x="163.3" y="58" transform="rotate(-90 163.3 58)">VCAP2</text>
<text x="72.9" y="61.3">1</text>
<text x="77.8" y="62.5">PE2</text>
<text x="72.9" y="66.3">2</text>
<text x="72.9" y="68.9">3</text>
<text x="77.8" y="67.6">VSS</text>
<text x="77.8" y="70.1">VBAT</text>
<text x="165.8" y="70.1">PA12</text>
<text x="165.8" y="67.6">PA13</text>
<text x="174.8" y="71.4">73</text>
<text x="174.8" y="68.9">74</text>
<text x="174.8" y="66.3">75</text>
<text x="72.9" y="74">4</text>
<text x="72.9" y="76.5">5</text>
<text x="77.8" y="75.2">PC13</text>
<text x="77.8" y="77.8">PC14</text>
<text x="165.8" y="75.2">PA10</text>
<text x="165.8" y="72.7">PA11</text>
<text x="166.9" y="77.8">PA9</text>
<text x="174.8" y="74">72</text>
<text x="174.8" y="76.5">71</text>
<text x="4" y="82.8">B</text>
<text x="72.9" y="79">6</text>
<text x="77.8" y="80.3">PC15</text>
<text x="166.9" y="80.3">PA8</text>
<text x="174.8" y="79">70</text>
<text x="291.5" y="82.8">B</text>
<text x="72.9" y="86.7">8</text>
<text x="72.9" y="84.1">7</text>
<text x="77.8" y="88">VDD</text>
<text x="77.8" y="85.4">VSS</text>
<text x="167" y="88">PC8</text>
<text x="167" y="85.4">PC9</text>
<text x="174.8" y="89.2">67</text>
<text x="174.8" y="86.7">68</text>
<text x="174.8" y="84.1">69</text>
<text x="71.7" y="94.3">10</text>
<text x="72.9" y="91.8">9</text>
<text x="77.8" y="93">PH0</text>
<text x="77.8" y="95.6">PH1</text>
<text x="167" y="93">PC6</text>
<text x="167" y="90.5">PC7</text>
<text x="174.8" y="91.8">66</text>
<text x="71.7" y="99.4">11</text>
<text x="77.8" y="100.7">NRST</text>
<text x="161.5" y="98.1">VDDUSB</text>
<text x="174.7" y="101.9">64</text>
<text x="174.8" y="96.9">65</text>
<text x="71.7" y="107">13</text>
<text x="71.7" y="104.5">12</text>
<text x="77.8" y="105.7">PC0</text>
<text x="155.6" y="103.2">DSIHOST_D1N</text>
<text x="156" y="105.7">DSIHOST_D1P</text>
<text x="174.7" y="107">62</text>
<text x="174.7" y="104.5">63</text>
<text x="71.7" y="109.6">14</text>
<text x="71.7" y="112.1">15</text>
<text x="77.8" y="110.8">PC2</text>
<text x="77.8" y="113.4">PC3</text>
<text x="77.8" y="108.3">PC1</text>
<text x="155.2" y="110.8">DSIHOST_CKN</text>
<text x="155.6" y="113.4">DSIHOST_CKP</text>
<text x="159.9" y="108.3">VDD12DSI</text>
<text x="174.7" y="109.6">61</text>
<text x="174.7" y="112.1">60</text>
<text x="71.7" y="117.2">16</text>
<text x="71.7" y="119.7">17</text>
<text x="77.8" y="118.4">VSSA</text>
<text x="155.6" y="118.4">DSIHOST_D0N</text>
<text x="163" y="115.9">VSSDSI</text>
<text x="174.7" y="119.7">57</text>
<text x="174.7" y="117.2">58</text>
<text x="174.7" y="114.6">59</text>
<text x="71.7" y="122.3">18</text>
<text x="77.8" y="121">VREF+</text>
<text x="77.8" y="123.5">VDDA</text>
<text x="156" y="121">DSIHOST_D0P</text>
<text x="174.7" y="124.8">56</text>
<text x="4" y="131.2">C</text>
<text x="71.7" y="129.9">20</text>
<text x="71.7" y="127.4">19</text>
<text x="77.8" y="131.2">PA1</text>
<text x="77.8" y="128.7">PA0</text>
<text x="161.1" y="126.1">VCAPDSI</text>
<text x="162.2" y="128.7">VDDDSI</text>
<text x="174.7" y="127.4">55</text>
<text x="291.5" y="131.2">C</text>
<text x="71.7" y="132.5">21</text>
<text x="71.7" y="135">22</text>
<text x="77.8" y="133.7">PA2</text>
<text x="77.8" y="136.3">PA3</text>
<text x="165.7" y="136.3">PD14</text>
<text x="165.7" y="133.7">PD15</text>
<text x="174.7" y="135">53</text>
<text x="174.7" y="132.5">54</text>
<text x="71.7" y="140.1">23</text>
<text x="71.7" y="142.6">24</text>
<text x="77.8" y="141.4">VSS</text>
<text x="77.8" y="143.9">VDD</text>
<text x="165.7" y="141.4">PD10</text>
<text x="166.8" y="143.9">PD9</text>
<text x="174.7" y="142.6">51</text>
<text x="174.7" y="140.1">52</text>
<text x="71.7" y="147.7">25</text>
<text x="77.8" y="149">PA4</text>
<text x="89.5" y="156.6" transform="rotate(-90 89.5 156.6)">PA5</text>
<text x="92.1" y="156.6" transform="rotate(-90 92.1 156.6)">PA6</text>
<text x="94.6" y="156.6" transform="rotate(-90 94.6 156.6)">PA7</text>
<text x="99.7" y="156.6" transform="rotate(-90 99.7 156.6)">PB0</text>
<text x="102.2" y="156.6" transform="rotate(-90 102.2 156.6)">PB1</text>
<text x="104.8" y="156.6" transform="rotate(-90 104.8 156.6)">PB2</text>
<text x="109.9" y="156.6" transform="rotate(-90 109.9 156.6)">PE7</text>
<text x="112.4" y="156.6" transform="rotate(-90 112.4 156.6)">PE8</text>
<text x="114.9" y="156.6" transform="rotate(-90 114.9 156.6)">PE9</text>
<text x="117.5" y="156.6" transform="rotate(-90 117.5 156.6)">PE10</text>
<text x="120.1" y="156.6" transform="rotate(-90 120.1 156.6)">PE11</text>
<text x="122.6" y="156.6" transform="rotate(-90 122.6 156.6)">PE12</text>
<text x="125.1" y="156.6" transform="rotate(-90 125.1 156.6)">PE13</text>
<text x="127.7" y="156.6" transform="rotate(-90 127.7 156.6)">PE14</text>
<text x="130.2" y="156.6" transform="rotate(-90 130.2 156.6)">PE15</text>
<text x="135.3" y="156.6" transform="rotate(-90 135.3 156.6)">PB10</text>
<text x="137.8" y="156.6" transform="rotate(-90 137.8 156.6)">PB11</text>
<text x="142.9" y="156.6" transform="rotate(-90 142.9 156.6)">VCAP1</text>
<text x="145.5" y="156.6" transform="rotate(-90 145.5 156.6)">VSS</text>
<text x="148" y="156.6" transform="rotate(-90 148 156.6)">VDD</text>
<text x="153.1" y="156.6" transform="rotate(-90 153.1 156.6)">PB12</text>
<text x="155.7" y="156.6" transform="rotate(-90 155.7 156.6)">PB13</text>
<text x="158.2" y="156.6" transform="rotate(-90 158.2 156.6)">PB14</text>
<text x="160.7" y="156.6" transform="rotate(-90 160.7 156.6)">PB15</text>
<text x="165.8" y="156.6" transform="rotate(-90 165.8 156.6)">PD8</text>
<text x="88.2" y="162.7" transform="rotate(-90 88.2 162.7)">26</text>
<text x="90.8" y="162.7" transform="rotate(-90 90.8 162.7)">27</text>
<text x="93.3" y="162.7" transform="rotate(-90 93.3 162.7)">28</text>
<text x="98.4" y="162.7" transform="rotate(-90 98.4 162.7)">29</text>
<text x="101" y="162.7" transform="rotate(-90 101 162.7)">30</text>
<text x="103.5" y="162.7" transform="rotate(-90 103.5 162.7)">31</text>
<text x="108.6" y="162.7" transform="rotate(-90 108.6 162.7)">32</text>
<text x="111.1" y="162.7" transform="rotate(-90 111.1 162.7)">33</text>
<text x="113.7" y="162.7" transform="rotate(-90 113.7 162.7)">34</text>
<text x="116.2" y="162.7" transform="rotate(-90 116.2 162.7)">35</text>
<text x="118.8" y="162.7" transform="rotate(-90 118.8 162.7)">36</text>
<text x="121.3" y="162.7" transform="rotate(-90 121.3 162.7)">37</text>
<text x="123.9" y="162.7" transform="rotate(-90 123.9 162.7)">38</text>
<text x="126.4" y="162.7" transform="rotate(-90 126.4 162.7)">39</text>
<text x="128.9" y="162.7" transform="rotate(-90 128.9 162.7)">40</text>
<text x="134" y="162.7" transform="rotate(-90 134 162.7)">41</text>
<text x="136.6" y="162.7" transform="rotate(-90 136.6 162.7)">42</text>
<text x="141.6" y="162.7" transform="rotate(-90 141.6 162.7)">43</text>
<text x="144.2" y="162.7" transform="rotate(-90 144.2 162.7)">44</text>
<text x="146.8" y="162.7" transform="rotate(-90 146.8 162.7)">45</text>
<text x="151.8" y="162.7" transform="rotate(-90 151.8 162.7)">46</text>
<text x="154.4" y="162.7" transform="rotate(-90 154.4 162.7)">47</text>
<text x="156.9" y="162.7" transform="rotate(-90 156.9 162.7)">48</text>
<text x="159.5" y="162.7" transform="rotate(-90 159.5 162.7)">49</text>
<text x="164.5" y="162.7" transform="rotate(-90 164.5 162.7)">50</text>
<text x="4" y="179.5">D</text>
<text x="201.9" y="178.2">Title</text>
<text x="291.4" y="179.5">D</text>
<text x="201.9" y="185.8">Size</text>
<text x="214.7" y="185.8">Number</text>
<text x="265.6" y="185.8">Revision</text>
<text x="203.2" y="189.7">A4</text>
<text x="201.9" y="193.5">Date:</text>
<text x="201.9" y="196">File:</text>
<text x="213.4" y="196">G:\RADIO\..\stm32f469.SchDoc</text>
<text x="213.4" y="193.5">30.01.2018</text>
<text x="252.8" y="193.5">Sheet 2 of 2</text>
<text x="252.8" y="196">Drawn By:</text>
<text x="38.2" y="199.8">1</text>
<text x="111.4" y="199.8">2</text>
<text x="184.5" y="199.8">3</text>
<text x="257.6" y="199.8">4</text>
</g>
<g font-size="2.3" fill="#800000">
<text x="88.2" y="33.8" transform="rotate(-90 88.2 33.8)">TxCan</text>
<text x="90.8" y="33.8" transform="rotate(-90 90.8 33.8)">RxCan</text>
<text x="95.9" y="33.8" transform="rotate(-90 95.9 33.8)">Boot0</text>
<text x="106" y="33.8" transform="rotate(-90 106 33.8)">MOSI</text>
<text x="108.6" y="33.8" transform="rotate(-90 108.6 33.8)">MISO</text>
<text x="111.1" y="33.8" transform="rotate(-90 111.1 33.8)">SCK</text>
<text x="118.8" y="33.8" transform="rotate(-90 118.8 33.8)">FPMP</text>
<text x="121.3" y="33.8" transform="rotate(-90 121.3 33.8)">OUT1</text>
<text x="131.5" y="33.8" transform="rotate(-90 131.5 33.8)">HIP_CS</text>
<text x="139.1" y="33.8" transform="rotate(-90 139.1 33.8)">MOSI5</text>
<text x="141.6" y="33.8" transform="rotate(-90 141.6 33.8)">SPI_MISO5</text>
<text x="144.2" y="33.8" transform="rotate(-90 144.2 33.8)">SCK5</text>
<text x="149.3" y="33.8" transform="rotate(-90 149.3 33.8)">CJ_CS</text>
<text x="151.8" y="33.8" transform="rotate(-90 151.8 33.8)">SWCLK</text>
<text x="162" y="33.8" transform="rotate(-90 162 33.8)">VC2</text>
<text x="81.7" y="40.9">V33</text>
<text x="158" y="40.9">V33</text>
<text x="48" y="68.9">VBat</text>
<text x="185.4" y="66.3">SWDIO/LED</text>
<text x="185.4" y="68.9">OUT2</text>
<text x="185.4" y="71.4">IGN4</text>
<text x="48" y="74">O2H</text>
<text x="48" y="76.5">HIP_INT</text>
<text x="185.4" y="74">IGN1</text>
<text x="185.4" y="76.5">IGN2</text>
<text x="48" y="79">HIP_TEST</text>
<text x="185.4" y="79">IGN3</text>
<text x="51.2" y="88">V33</text>
<text x="185.4" y="86.7">TACH</text>
<text x="185.4" y="84.1">ECF</text>
<text x="48" y="91.8">OSC_IN</text>
<text x="48" y="94.3">OSC_OUT</text>
<text x="48" y="99.4">NRST</text>
<text x="180.8" y="98.1">V33</text>
<text x="48" y="104.5">HIP_SIG</text>
<text x="48" y="107">CE</text>
<text x="48" y="112.1">VIGN</text>
<text x="48" y="109.6">W_UR</text>
<text x="48" y="117.2">VSSA</text>
<text x="48" y="122.3">VDDA</text>
<text x="48" y="127.4">Tx</text>
<text x="48" y="129.9">Rx</text>
<text x="180.8" y="128.7">V33</text>
<text x="48" y="132.5">SD_CS</text>
<text x="48" y="135">CLT</text>
<text x="188" y="135">INJ4</text>
<text x="188" y="132.5">INJ2</text>
<text x="63.9" y="143.9">V33</text>
<text x="188" y="140.1">INJ3</text>
<text x="188" y="142.6">INJ1</text>
<text x="48" y="147.7">IAT</text>
<text x="145.3" y="168">V33</text>
<text x="88.2" y="181.3" transform="rotate(-90 88.2 181.3)">Crank</text>
<text x="90.8" y="181.3" transform="rotate(-90 90.8 181.3)">INA</text>
<text x="93.3" y="181.3" transform="rotate(-90 93.3 181.3)">TPS</text>
<text x="98.4" y="181.3" transform="rotate(-90 98.4 181.3)">MAP</text>
<text x="101" y="181.3" transform="rotate(-90 101 181.3)">O2</text>
<text x="113.7" y="181.3" transform="rotate(-90 113.7 181.3)">Cam</text>
<text x="134" y="181.3" transform="rotate(-90 134 181.3)">STBL</text>
<text x="136.6" y="181.3" transform="rotate(-90 136.6 181.3)">PWR</text>
<text x="141.6" y="181.3" transform="rotate(-90 141.6 181.3)">VC1</text>
<text x="151.8" y="181.3" transform="rotate(-90 151.8 181.3)">In1</text>
<text x="154.4" y="181.3" transform="rotate(-90 154.4 181.3)">In2</text>
<text x="156.9" y="181.3" transform="rotate(-90 156.9 181.3)">SM_DIR</text>
<text x="159.5" y="181.3" transform="rotate(-90 159.5 181.3)">SM_STP</text>
</g>
<g font-size="2.3" fill="#000080">
<text x="58" y="81.8">C74</text>
<text x="58" y="89">100n</text>
<text x="109.1" y="101.9">U5_2</text>
<text x="109.1" y="104.5">STM32F469VIT6</text>
<text x="125.6" y="103.7">*</text>
<text x="24.9" y="116.9">C75</text>
<text x="24.9" y="119.5">1u</text>
<text x="32.5" y="116.9">C76</text>
<text x="32.5" y="119.5">10n</text>
<text x="31.5" y="124.8">R164</text>
<text x="31.5" y="127.4">47</text>
<text x="164" y="170.3">P55</text>
<text x="205.8" y="180.8">Prometheus</text>
<text x="238.8" y="180.8">andreika</text>
<text x="271.9" y="188.4">0020</text>
<text x="266.8" y="196">andreika</text>
</g>
</svg>
